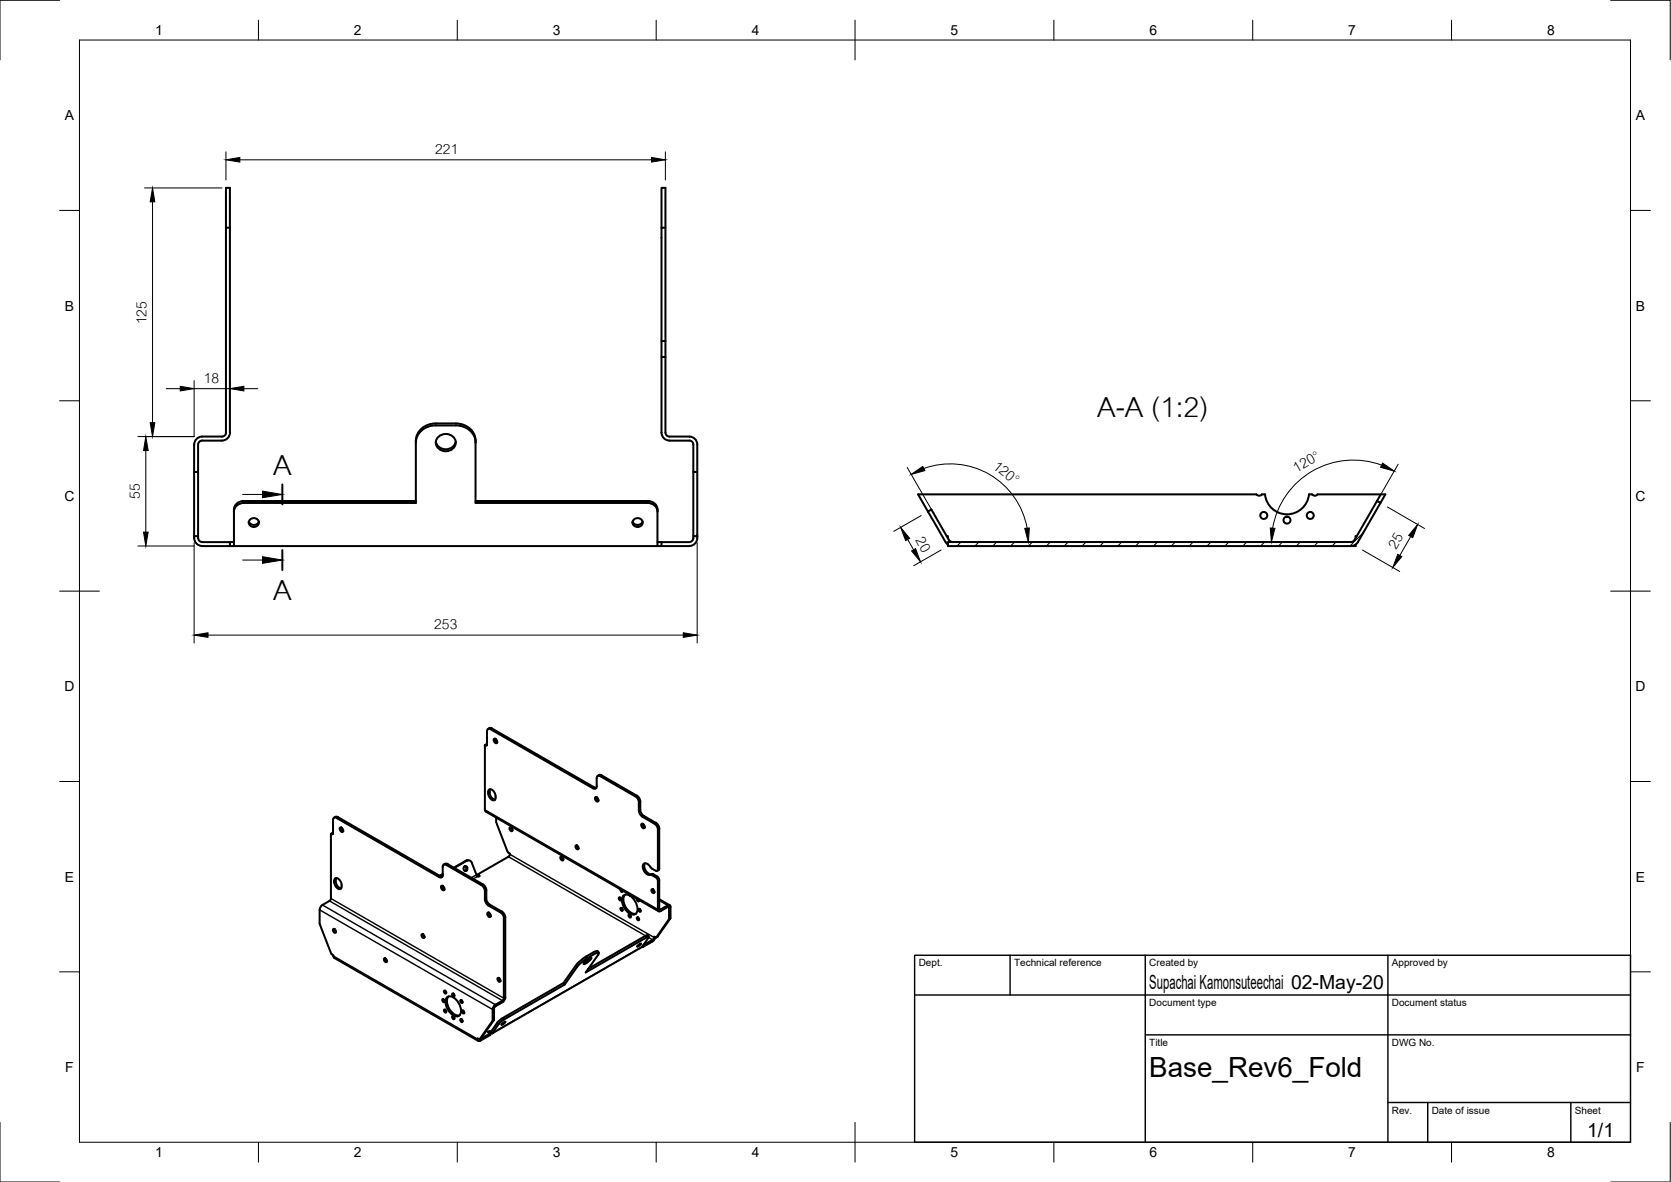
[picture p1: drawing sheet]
<svg xmlns="http://www.w3.org/2000/svg" width="420mm" height="297mm" viewBox="0 0 420 297" stroke-linecap="round" stroke-linejoin="round" font-family="sans-serif">
<!-- layer: Visible -->
<g fill="none" stroke="#000" stroke-width=".51">
<path d="M56.8 57.2v51.5M57.8 57.2h-1v-10h1v61.5M166.3 57.2v-10h1v61.5M167.3 57.2h-1v51.5M166.3 89.7h1M166.3 85.7h1M48.8 111.7v23.5M48.8 118.6h1v16.1M49.8 111.7v6.9M50.8 110.7h5M50.8 109.7a2 2 0 0 0-2 2M50.8 110.7a1.01 1.01 0 0 0-1 1"/>
<path d="M56.8 108.7a1.01 1.01 0 0 1-1 1h-5M57.8 108.7a2 2 0 0 1-2 2M104.6 111.2a4.6 4.6 0 0 1 5-4.3h5a4.7 4.7 0 0 1 5 4.3M109.6 111a2.58 2.58 0 0 0 2.5 1.9 2.58 2.58 0 0 0 2.5-1.9M110.1 109.9a2.51 2.51 0 0 1 2.9-.7 2.51 2.51 0 0 1 1.5 2.5 2.57 2.57 0 0 1-2.6 1.7 2.57 2.57 0 0 1-2.3-2.2v-.5zM166.3 108.7a2 2 0 0 0 2 2M167.3 108.7a1.01 1.01 0 0 0 1 1h5a2 2 0 0 1 2 2v6.9M168.3 110.7h5M173.3 110.7a1.01 1.01 0 0 1 1 1v22.7a1.45 1.45 0 0 1-1 1.8h-7v1M174.3 118.6h1v16.1M48.8 134.7h1M48.8 135.2a2 2 0 0 0 2 2"/>
<path d="M49.8 134.7v.5M49.8 135.2a1.01 1.01 0 0 0 1 1M50.8 136.2h7M58.8 136.2v1M58.8 136.2h-1v1M61.3 126.4h43.3v-15.2a4.7 4.7 0 0 1 5-4.8h5a4.7 4.7 0 0 1 5 4.3v15.7h43.2a2.39 2.39 0 0 1 2.5 2.2M61.3 125.9h43.3M61.3 125.9a2.36 2.36 0 0 0-2.5 2.7v7.6M61.3 126.4a2.38 2.38 0 0 0-2.5 2.2M62.6 131.1a1.33 1.33 0 0 0 1.2 .8 1.33 1.33 0 0 0 1.3-.8M62.8 130.7a1.2 1.2 0 0 1 1.8-.3 1.2 1.2 0 0 1 0 1.8 1.2 1.2 0 0 1-1.6 0 1.2 1.2 0 0 1-.2-1.5zM119.6 125.9h43.2a2.38 2.38 0 0 1 2.5 2.2v8.1"/>
<path d="M159.1 131.1a1.33 1.33 0 0 0 1.2 .8 1.33 1.33 0 0 0 1.3-.8M159.3 130.7a1.2 1.2 0 0 1 1.8-.3 1.2 1.2 0 0 1 0 1.8 1.2 1.2 0 0 1-1.6 0 1.2 1.2 0 0 1-.2-1.5zM166.3 136.2h-1v1M174.3 134.7h1M175.3 134.7a2.09 2.09 0 0 1-2 2.5h-122.5M233.3 128.6l4.4 7.6 .6 .6M233.3 128.6l.9-.6 4.4 7.7 .4 .4 .5 .1M238 134.7h.3v.5M331.3 124.2h17l-1.2 2.2M331.3 124.2l-.7 .4-.7-.4h-.8a5.6 5.6 0 0 1-5.5 5.1 5.6 5.6 0 0 1-5.5-5.1h-.8l-.7 .4-.7-.4h-85.1l2.5 4.4M340.8 136.8v.4h-102.5v-1h101.4l.5-.1 .4-.4 5.6-9.8 .9 .5-5.7 9.8-.5 .6-1.2 .4M341.1 134.7h-.3v.5"/>
<path d="M347.2 124.2l-1 1.7M122.1 187.2l-.2 .1 .1 16.5 43.6 25.2M122.4 183.8l.1 3.4h-.4M122.5 183.8l.2-.6h.6l25.8 14.9 .4 .1 .5-.2 .1-2.8 .5-.3 9.1 5.2M122.5 187l-.5 .2M123.1 198.8v.4M123.1 199.2a1.82 1.82 0 0 0 1.4 1.8M123.2 198.3l-.1 .5M123.7 183.1l25.8 14.8M123.7 183l-.5-.1-.5 .3M124.2 185.7l.1-.1a.71 .71 0 0 1 .5 1.2 .84 .84 0 0 1-.6-1.1zM124.5 185.6l.1 .6 .4 .4"/>
<path d="M149.5 197.9l.4 .1M150.6 194.8h.7M150.6 194.8l-.3 .2M151.3 194.8l8.8 5.1M160.1 199.9l.5 .5 .4 .7v2.4l.4 1.1 .5 .5 3 1.7M83.7 209.3l-.5 .2M84 205.5l.5-.3 .5 .1 25.8 14.9M85.5 208l.1-.1a.71 .71 0 0 1 .5 1.2 .84 .84 0 0 1-.6-1.1zM85.8 207.9l.1 .6 .4 .4M111.3 217.9v2.4l-.5 .2-26.2-15h-.6l-.3 .6v3.4l-.5 .1v16.2l-.3 .6-2.1 1.2-.4 1v3.6l2.8 7.4M111.3 219.7l-.7 .4M111.3 219.8l-.6 .4"/>
<path d="M111.9 217.1h.7M111.9 217.1l-.3 .2M112.2 217.3l8.8 5.1M112.2 217.3h-.6l-.3 .5M112.5 217.2l9.2 5.2 .5 1 .1 2.8 .3 .6 .6 .5 3.2 2 .6 .9v20.8l-.4 .6-2 1.3-.4 .6M116.7 217.8a.56 .56 0 0 1 .8 .4 .56 .56 0 0 1-.7 .6l-.3-.5zM116.8 217.7l.4 .5-.2 .7M117.1 216.4l-3 1.6M117.4 216.2l-.3 .1M117.7 216.2h-.3M120.1 219.8v.4M124.6 200.5l-.1 .4a1.01 1.01 0 0 1-1.6-.8l-.1-1.5a1.01 1.01 0 0 1 1.6 .7l.2 1.2"/>
<path d="M124.8 205.5v1.1l3 7.7M127.8 214.3l.4 .4M128.1 208l.6 .1 .1 .7-.5-.1zM128.2 214.7l-.4 .6-7.7 4.5 .5 .3-.3 .2-.5-.5-1.1-2.9a.96 .96 0 0 0-1.3-.6l-3.2 1.8M128.4 207.9l.5 .8M140.9 215.3l.6 .2 .1 .7-.5-.2zM141.2 215.3l.5 .7M144.7 212.5l.6 .2 .1 .7-.5-.2zM145.1 212.5l.4 .7M149.6 200.4l.2-.1a.71 .71 0 0 1 .5 1.2 .84 .84 0 0 1-.7-1.1zM150 200.3l.1 .5 .4 .4M159.8 200.1l.5 .5 .3 1.1"/>
<path d="M160.6 201.7v2M160.6 203.7l.2 .7 .5 .6 3.2 2M161.3 207.1l.2-.1a.71 .71 0 0 1 .4 1.2 .84 .84 0 0 1-.6-1.1zM161.6 207l.1 .6 .4 .3M162.2 217a2 2 0 0 0 2.1 2.7l.9 .6M164.5 207l.6 .5 .3 1v10.3h-.5l-1.4-.9a1.12 1.12 0 0 0-1.8-.7 2.06 2.06 0 0 0 2.2 2.7 2.03 2.03 0 0 1 1.5 1.2v7.4M164.9 206.8l.5 .5 .4 1v10l-.2 .4M165.6 218.7l-.4 .2M83.3 239.6l.2 .2M83.5 239.8l.3 .2 .2 .7 36.3 20.9M83.8 233.5l.5 .1 .1 .8-.5-.2zM84.1 233.4l.4 .8"/>
<path d="M84.4 221.1a1.96 1.96 0 0 0 1.4 2.1M84.5 220.6l-.1 .5M85.9 222.4v.4M85.9 222.4l-.4-1.1a.89 .89 0 0 0-1.4-.4 1.85 1.85 0 0 0 1.5 2.5l.3-.6M106 234.8l.6 .2 .1 .7-.5-.2zM106.3 234.8l.5 .7M110.8 220.2l.4 .1M110.9 222.7l.2-.1a.71 .71 0 0 1 .5 1.1 .84 .84 0 0 1-.7-1zM111.2 222.6l.1 .6 .5 .3M121 222.4l.6 .5 .3 .7v2.4M121.9 226l.2 .7 .4 .6 3.3 2M122.6 229.4l.1-.1a.71 .71 0 0 1 .5 1.2 .84 .84 0 0 1-.6-1.1z"/>
<path d="M122.9 229.3l.1 .6 .4 .3M125.8 229.3l.6 .5 .3 1M126.7 230.8v20.1M149.2 239.3l-1.8 1.1M149.5 239.7l-2.3 1.3-1.4 1.2-3.8 5.2-.3-.4M149.5 239.7l1.1-.3-.2 .6M150.3 239l.3 .4M150.3 239l-1.1 .3M155.6 225.6l.4 .1 .1 .5-.4-.1zM155.9 225.6l.3 .4M156 223.5v.3l.4 .4 .2-.1v-.3M156 228.2l.4 .1 .1 .6-.4-.2z"/>
<path d="M156.3 228.2l.3 .4M156.4 223.7l.2 .2M156.6 225.2a1.67 1.67 0 0 1 2.6 .6l.7 1a2.36 2.36 0 0 1-.2 2.9 2.55 2.55 0 0 1-2.9-1.8 2.98 2.98 0 0 1-.2-2.7zM157.1 224.8a3.4 3.4 0 0 0 1.5 4.5l.9 .4 .4-.1M158.1 229.9l.4 .1 .1 .5-.4-.1zM158.2 224.7l.3 .2M158.4 229.9l.3 .4M160.1 225.8v.3l.4 .4h.2v-.3M160.1 230.6l.5 .1 .1 .5-.4-.1zM160.4 237.6l.8-.5-.5 .6-.5 .2zM160.5 230.6l.2 .4M160.6 228.4l.4 .2 .1 .5-.4-.1z"/>
<path d="M160.6 226.1l.1 .1M160.9 228.4l.2 .5M161.4 238l-37.7 21.7M161.5 237.9l-.1 .1M161.6 237.7v.3M162.3 235.2l-14.4 8.2M162.3 235.2l.5-.2 .3 .4M162.6 235.6l-15.3 8.8 3.1-4.4M162.6 235.6l.5-.2-.1 .3M163 235.7l-1.5 2.2M163.8 223.5l.6 .2 .1 .7-.5-.2zM164.1 236.6l-2.5 1.4-.1-.1"/>
<path d="M164.1 223.5l.5 .7M164.4 235.6v-.2l.4 .2M164.4 235.5l-.3 .7-2.4 1.3M164.8 235.5l-.3 .6-.4 .5M165 235.5h-.2M165.2 220.3l.4 .4 .2 .5v7.3h.3l1.8-1M165.4 235.3l-.1 .1M165.8 226l2.6 1.5M167.9 227.5l.3-.1 .4 .2v3.1M168.2 228.1v2.9l-3.2 4.6M168.2 231l.4-.3-3.2 4.7-.4 .2M168.3 228.1l-.2-.2h-.2l-2 1.1-.4-.2-.1-.3"/>
<path d="M96.6 240.9l.5 .1 .2 .7-.6-.1zM96.9 240.8l.4 .8M111.2 251.1l.4 .2 .2 .5-.5-.1zM111.6 251.1l.2 .5M111.7 253.7l.4 .2 .1 .5-.4-.1zM111.7 249l.4 .1 .1 .6-.4-.2zM112 253.8l.2 .4M112 249l.2 .4M112.3 250.8a1.67 1.67 0 0 1 2.5 .6l.7 1a2.36 2.36 0 0 1-.1 2.9 2.55 2.55 0 0 1-3-1.9 2.98 2.98 0 0 1-.1-2.6zM112.8 250.4a3.4 3.4 0 0 0 1.4 4.5l.9 .3h.4M113.7 255.4l.4 .1 .1 .6-.4-.1zM113.7 249.7l.4 .1 .1 .6-.4-.1z"/>
<path d="M114 255.4l.3 .5M114 249.7l.3 .4M115.8 251.4l.4 .1 .1 .5-.4-.1zM115.8 256.1l.4 .2 .1 .5-.4-.1zM116.1 251.4l.2 .4M116.1 256.1l.2 .5M116.2 254l.4 .1 .1 .5-.4-.1zM116.5 254l.3 .4M123 259.2l-.3 .2 .6 .3v.4l-2.5 1.4M123.5 259.2h-.5v.4M123.9 253.7v2.8l-3.3 4.6-.5-.2a.54 .54 0 0 0 .4 .7l.3-.1M123.9 256.5l.3-.2-3.2 4.6"/>
<path d="M124.2 253.5v2.8M124.6 252.5l-.5 .5-.2 .7M125.1 257l-1.6 2.2M125.1 245.8l.6 .1 .1 .8-.5-.2zM125.4 257.4l-1.7 2.3h-.5l-2.4 1.4M125.4 245.8l.5 .7M126.3 257.2l.8-.4-.5 .5-.5 .2zM126.7 250.8l-.3 .6-1.8 1.1M126.7 256.2l-1.3 1.2M142 247.4l-15.3 8.8M147 241.8l.9-.8 .8-.3a2.58 2.58 0 0 1-2 1.5zM147.4 240.3l-2.3 2-3.4 4.7-15.3 8.8-1.3 1.2"/>
<path d="M148 241l-.8 .6M120.8 261.1l-.2 .1M121 260.9l-.4 .3"/>
<circle cx="317.8" cy="129.5" r=".88"/>
<circle cx="323.6" cy="130.7" r=".88"/>
<circle cx="329.4" cy="129.5" r=".88"/>
</g>
<!-- layer: Visible Narrow -->
<g fill="none" stroke="#000" stroke-width=".36">
<path d="M122.4 187.2l-.1 .2M122.4 187l-.3 .2M123.1 198.8l-.3 .2M123.1 199.2l-.3 .2M123.7 183.1l-.4 .1M149.5 197.9l-.4 .2M151.3 194.8l-.4 .3M160.1 199.9l-.4 .2M83.7 209.5l-.2 .1M83.7 209.3l-.3 .2M85 205.3l-.4 .3M112.5 217.2l-.3 .1"/>
<path d="M117.4 216.3l-.3 .1M119.8 219.8l-1.3 .8M121.9 203.5l43.5 25 .4-.2M127.8 215.3l34.5 19.9M128.2 214.7l36.2 20.9 .2-.1M161 203.5l-.4 .2M161 201.5l-.4 .2M161.9 205l-.4 .2M163.9 219.7l-.4 .2M164.3 219.7l-.4 .2M164.9 206.8l-.4 .2M165.8 208.3l-.4 .2"/>
<path d="M165.8 218.3l-.4 .2M80.4 228.6l43.5 25.1 .3-.2M81.1 227.4l43.5 25.1v.4M82.8 226.4l43.5 25.1v.4M83.2 225.8l43.5 25.1 .3-.3M84.4 221.1l-.4 .2M84.4 221.5l-.4 .2M110.8 220.2l-.4 .2M120.1 220.2l-1.1 .7M121.4 222.2l-.4 .2M122.3 225.8l-.4 .2M122.3 223.8l-.4 .2"/>
<path d="M123.1 227.3l-.3 .2M126.2 229.1l-.4 .2M127 230.6l-.3 .2M149.2 239.3l.3 .4M161.5 237.9l-37.7 21.7-.3-.4M162.3 235.2l.3 .4M163.1 235.6l1 .6v.4M165.2 220.3l-.3 .2M165.4 235.4l-.4 .2M165.8 221.2l-.4 .2M165.8 226.3l2.1 1.2v.4l.3 .2 .4-.2M165.8 228.4l.3 .1v.4"/>
<path d="M83.8 240.2l36.3 20.9 .1-.1M123.7 259l-.5 .3v.4M125.1 257l.3 .4M126.4 255.8l.3 .4M144.8 242.6l.3 .4M147.4 240.4l.3 .3M120.7 261.1l.1 .4M121 260.9l-.4 .2"/>
</g>
<!-- layer: Border -->
<g fill="none" stroke="#000" stroke-width=".25">
<path d="M15 .1h-15v15M20 10.1h390v276.9h-390zM65 5.1v5M115 5.1v5M165 5.1v5M215 5.1v10M265 5.1v5M315 5.1v5M365 5.1v5M405 .1h15v15M15 52.9h5M410 52.9h5"/>
<path d="M15 100.7h5M410 100.7h5M15 148.6h10M405 148.6h10M15 196.4h5M410 196.4h5M15 244.2h5M410 244.2h5M0 282.1v14.9h15M65 287v5M115 287v5M165 287v5"/>
<path d="M215 282.1v9.9M265 287v5M315 287v5M365 287v5M420 282.1v14.9h-15"/>
</g>
<!-- layer: TitleBlock -->
<path d="M230 240.1h180v46.9h-180zM230 250h180M254 240.1v9.9M288 240.1v46.9M349 240.1v46.9M288 260.1h122M349 277.1h61M359 277.1v9.9M395 277.1v9.9" fill="none" stroke="#000" stroke-width=".36"/>
<!-- layer: Dimensions -->
<g fill="none" stroke="#000" stroke-width=".25">
<path d="M56.8 38.1v7.1M167.3 38.1v7.1M36.3 47.2h19.5M38.4 50.7v55.5M60.3 40.2h103.5M41.8 97.7h3.5M48.8 95.7v14h-14.1M48.8 97.7h9M57.8 95.7v1.4M61.3 97.7h3.5M36.7 113.2v20.5M228.1 117.5l6.4 11"/>
<path d="M232.3 117.7a19.6 19.6 0 0 1 26 15M347.4 116.9a20.6 20.6 0 0 0-27.4 15.8M351.6 116.7l-4.4 7.5M34.7 137.2h14.1M48.8 136.4v25.2M175.3 136.4v25.2M228.2 135.6l1.5 2.6M231.6 129.6l-6.9 3.9M236.6 138.2l-6.9 4M342.6 138.2l9.3 5.4M348.8 127.4l9.4 5.4M354.7 134.8l-2.7 4.8"/>
<path d="M52.3 159.6h119.5"/>
</g>
<g fill="#000" stroke="#000" stroke-width=".25">
<path d="M56.8 40.2l3.5-.6v1.1zM163.8 39.6l3.5 .6-3.5 .5zM38.4 47.2l.5 3.5h-1.1zM45.3 97.1l3.5 .6-3.5 .5zM57.8 97.7l3.5-.6v1.1zM36.7 109.7l.6 3.5h-1.2zM37.8 106.2h1.1l-.5 3.5zM229.1 119.2l2.9-2 .5 1.1zM347.6 116.4l3 2-3.5-1zM36.1 133.7h1.2l-.6 3.5zM226.5 132.5l2.2 2.8-1 .6zM229.2 138.5l1-.6 1.3 3.3z"/>
<path d="M257.7 132.8l1.1-.1-.2 3.5zM319.4 132.7l1.2 .1-.9 3.4zM351.5 139.3l1 .6-2.3 2.7zM356.5 131.8l-1.3 3.3-1-.6zM48.8 159.6l3.5-.6v1.2zM171.8 159l3.5 .6-3.5 .6z"/>
</g>
<!-- layer: Hatching -->
<g fill="none" stroke="#000" stroke-width=".25">
<path d="M241.6 136.2l-1 1M246.1 136.2l-1 1M250.6 136.2l-1 1M255.1 136.2l-1 1M259.6 136.2l-1 1M264.1 136.2l-1 1M268.6 136.2l-1 1M273.1 136.2l-1 1M277.6 136.2l-1 1M282 136.2l-.9 1M286.5 136.2l-1 1M291 136.2l-1 1"/>
<path d="M295.5 136.2l-1 1M300 136.2l-1 1M304.5 136.2l-1 1M309 136.2l-1 1M313.5 136.2l-1 1M318 136.2l-1 1M322.5 136.2l-1 1M327 136.2l-1.1 1M331.4 136.2l-1 1M335.9 136.2l-1 1M342.8 133.8l-3.4 3.4M346.2 125.9h.1"/>
</g>
<!-- layer: Annotations -->
<path d="M71 121.8v5M71 138.2v5" fill="none" stroke="#000" stroke-width=".51"/>
<path d="M61 124.3h5M61 140.7h5" fill="none" stroke="#000" stroke-width=".25"/>
<path d="M66 123.4l5 .9-5 .8zM66 139.9l5 .8-5 .9z" fill="#000" stroke="#000" stroke-width=".25"/>
<g font-size="10.7">
<text x="275.9" y="104.9">A-A (1:2)</text>
<text x="68.7" y="119.3">A</text>
<text x="68.7" y="150.7">A</text>
</g>
<text font-size="7" x="289" y="270.6">Base_Rev6_Fold</text>
<g font-size="5.3">
<text x="109.4" y="38.7">221</text>
<text x="36.8" y="81.5" transform="rotate(-90 36.8 81.5)">125</text>
<text x="51.3" y="96.1">18</text>
<text x="249.5" y="117.5" transform="rotate(39 249.5 117.5)">120°</text>
<text x="326" y="118.9" transform="rotate(-30 326 118.9)">120°</text>
<text x="35.1" y="125.4" transform="rotate(-90 35.1 125.4)">55</text>
<text x="230.1" y="135.7" transform="rotate(60 230.1 135.7)">20</text>
<text x="351" y="138.1" transform="rotate(-60 351 138.1)">25</text>
<text x="109.2" y="158.1">253</text>
</g>
<g font-size="4.9">
<text x="289" y="248.5">Supachai Kamonsuteechai 02-May-20</text>
<text x="399.1" y="285.7">1/1</text>
</g>
<g font-size="3.5">
<text x="39" y="8.8">1</text>
<text x="89" y="8.8">2</text>
<text x="139" y="8.8">3</text>
<text x="189" y="8.8">4</text>
<text x="239" y="8.8">5</text>
<text x="289" y="8.8">6</text>
<text x="339" y="8.8">7</text>
<text x="389" y="8.8">8</text>
<text x="16.3" y="30.2">A</text>
<text x="411.3" y="30.2">A</text>
<text x="16.3" y="78">B</text>
<text x="411.3" y="78">B</text>
<text x="16.2" y="125.9">C</text>
<text x="411.2" y="125.9">C</text>
<text x="16.2" y="173.7">D</text>
<text x="411.2" y="173.7">D</text>
<text x="16.3" y="221.6">E</text>
<text x="411.3" y="221.6">E</text>
<text x="16.4" y="269.4">F</text>
<text x="411.4" y="269.4">F</text>
<text x="39" y="290.8">1</text>
<text x="89" y="290.8">2</text>
<text x="139" y="290.8">3</text>
<text x="189" y="290.8">4</text>
<text x="239" y="290.8">5</text>
<text x="289" y="290.8">6</text>
<text x="339" y="290.8">7</text>
<text x="389" y="290.8">8</text>
</g>
<g font-size="2.5">
<text x="231" y="242.9">Dept.</text>
<text x="255" y="242.9">Technical reference</text>
<text x="289" y="242.9">Created by</text>
<text x="350" y="242.9">Approved by</text>
<text x="289" y="252.8">Document type</text>
<text x="350" y="252.8">Document status</text>
<text x="289" y="262.9">Title</text>
<text x="350" y="262.9">DWG No.</text>
<text x="350" y="279.9">Rev.</text>
<text x="360" y="279.9">Date of issue</text>
<text x="396" y="279.9">Sheet</text>
</g>
</svg>
